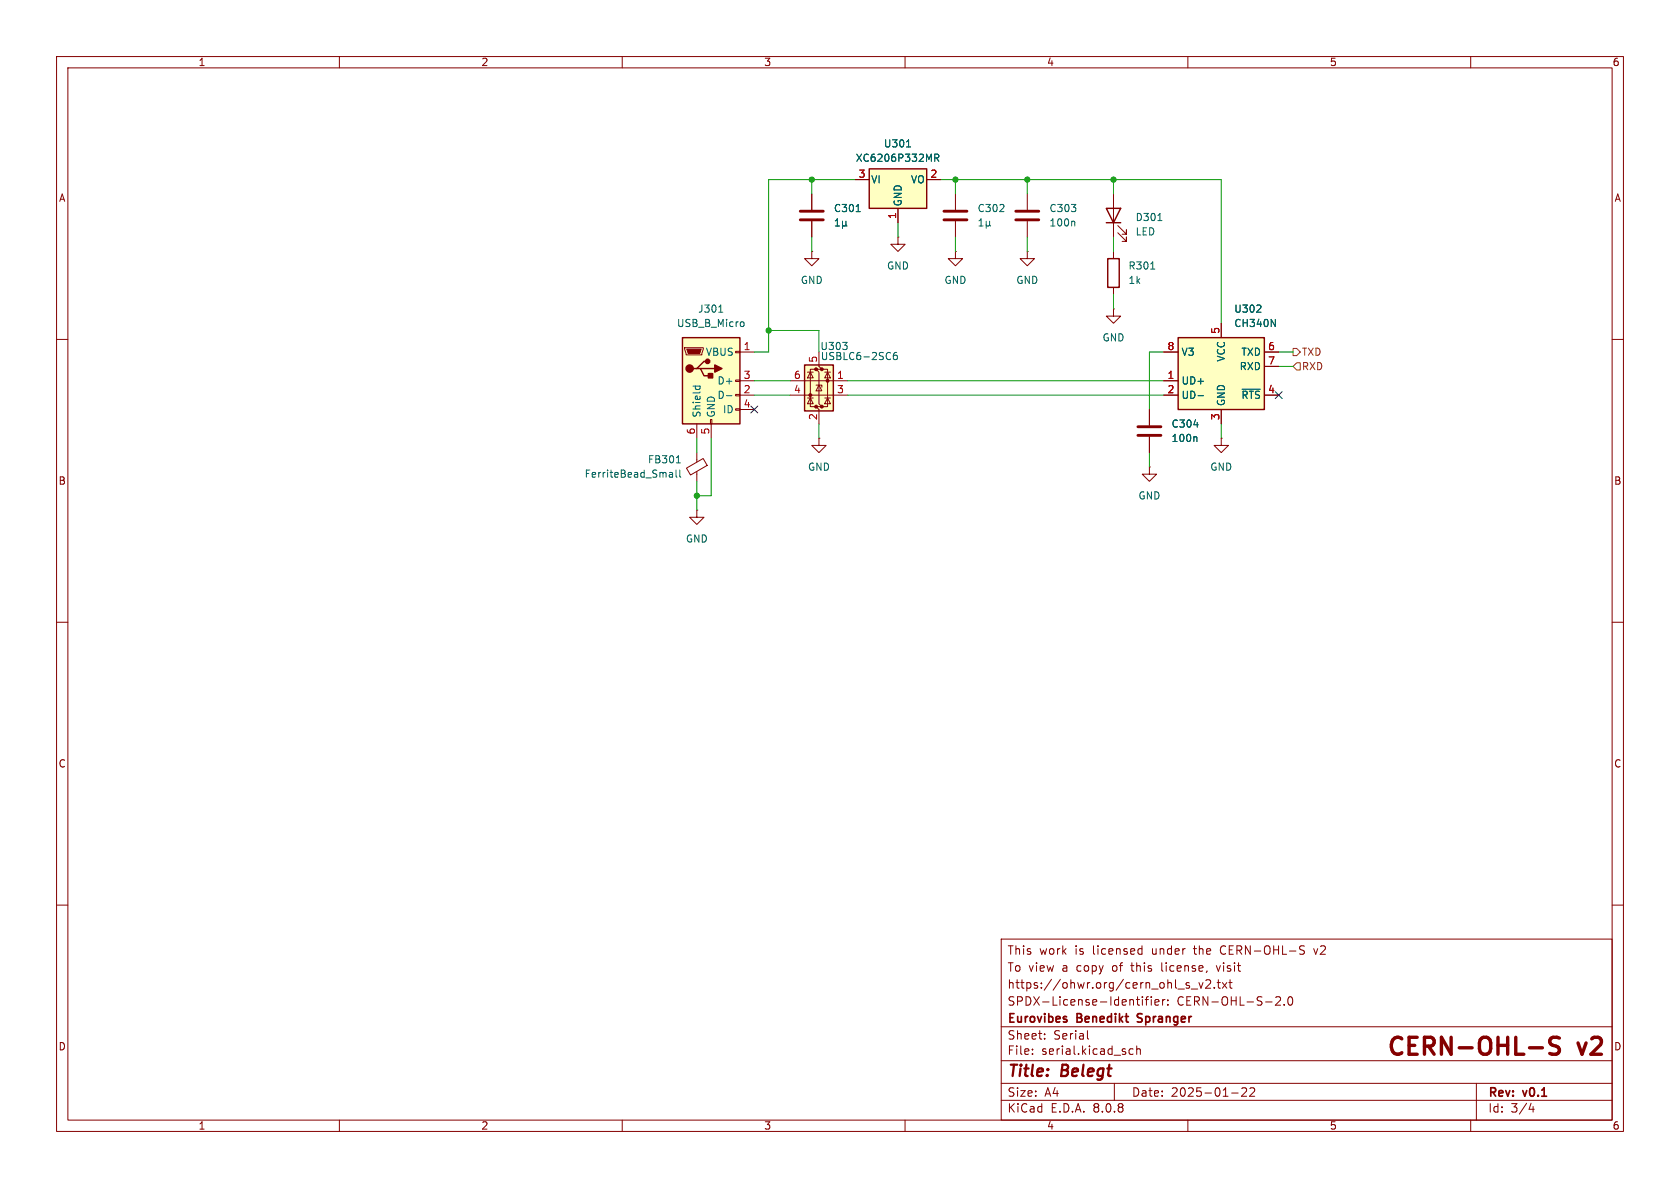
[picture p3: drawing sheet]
<svg xmlns="http://www.w3.org/2000/svg" width="297mm" height="210mm" viewBox="0 0 297 210" stroke-linecap="round" stroke-linejoin="round" font-family="sans-serif">
<g fill="none" stroke="#840000" stroke-width=".18">
<path d="M10 10h277v190h-277zM12 12h273v186h-273zM60 10v2M110 10v2M160 10v2M210 10v2M260 10v2M143.5 34.3v2.8M143.5 39.1v2.8M168.9 44.5v1.2h1.3l-1.3 1.3-1.3-1.3h1.3M168.9 44.5h.1M181.6 44.5v1.2h1.3l-1.3 1.3-1.3-1.3h1.3"/>
<path d="M181.6 44.5h.1M196.8 54.6v1.3h1.3l-1.3 1.3-1.2-1.3h1.2M196.8 54.6h.1M10 60h2M144.8 77.5v1.2h1.2l-1.2 1.3-1.3-1.3h1.3M144.8 77.5h.1M203.2 72.4v2.8M203.2 77.2v2.8M215.9 77.5v1.2h1.3l-1.3 1.3-1.3-1.3h1.3M215.9 77.5h.1M285 60h2M203.2 82.6v1.2h1.3l-1.3 1.3-1.3-1.3h1.3"/>
<path d="M203.2 82.6h.1M10 110h2M285 110h2M10 160h2M177 166h108v32h-108zM200.9 176.7h.6M201.3 177.7h.2M201.5 167.7l.4 .1M201.9 167.2v1.5M201.9 168.6l-.4 .1M202 176.2v.1M202 176.7v1"/>
<path d="M202.5 176.7h.5M203 176.2l-.3 .2v1.3M203.5 176.2v.1M203.5 176.7v1M204.2 177.2l.7-.1-.1-.3-.4-.1-.2 .2v.7h.6M205.5 176.7v1M206 176.7l-.3 .1-.2 .2M206.5 177.6v.1M206.5 176.8v.1M209.9 174.2l.3 .1 .1 .2-.2 .2h-.3M209.9 173.7l.3 .1M210.6 174.8h1.1"/>
<path d="M212 173.7l.3 1 .4-1M213.2 173.3l.5-.1 .3 .1v.3l-.9 1.1h.9M214.7 174.6v.1M215 170.7l.4 1M215.2 173.7h.5M215.4 173.2v1.3l.3 .2M216.1 173.7l.8 1M216.9 173.7l-.8 1M217.2 173.7h.6M217.5 173.2v1.3l.3 .2M225.5 176.3l.6-.1 .2 .1 .1 .3-.9 1.1h.9M227 177.6v.1"/>
<path d="M227.8 176.3l.2-.1a.81 .81 0 0 1 .6 .6 .81 .81 0 0 1-.3 .8l-.1 .1a.81 .81 0 0 1-.4-1.4zM229.9 167.8l.6 .3 .1 .3-.3 .3-.6-.1M229.9 167.3h.7M232.2 167.7l.4 1M285 160h2M60 198v2M110 198v2M160 198v2M177 194.5h108M177 191.5h108M177 187.5h108M177 181.5h108"/>
<path d="M182.5 186.3v.1M182.5 185.5v.1M184.7 183.6v.1M184.7 182.8v.1M192.2 182.2v1.3l.3 .2M197 191.5v3M200.3 185.5l-.4-.1-.3 .3v.4l.1 .2h.6M201 185.5l.2-.1 .3 .1 .1 .9M201 184.9v1.5M210 198v2M217.7 193.2h1.2M219.5 192.4l.6-.1 .2 .1 .1 .3-.9 1.1h.9"/>
<path d="M221 192.4l.5-.1 .2 .1 .1 .3-.9 1.1h.9M260 198v2M261 191.5v6.5M270.7 195l-.4 1.1h.9M271 195.6v1"/>
</g>
<path d="M201.1 179.3v.5M201.1 180.6l.2 .1" fill="none" stroke="#840000" stroke-width=".3"/>
<path d="M270.4 185.2h2.3M275.7 183.5l-.4-.1h-.8a.73 .73 0 0 0-.5 .7 .73 .73 0 0 0 .5 .7 1.1 1.1 0 0 1 1.2 .7 .77 .77 0 0 1-.6 .9h-.7l-.4-.2" fill="none" stroke="#840000" stroke-width=".6"/>
<path d="M141.5 38.9h4M141.5 37.3h4M201.2 77h4M201.2 75.4h4" fill="none" stroke="#840000" stroke-width=".51"/>
<path d="M147.7 39.9h.7M147.7 39l.3-.3v1.2M148.9 39.8l.2 .1h.3l.1-.1M148.9 39.1v1.3M149.5 39.8l.2 .1M149.5 39.1v.7M151.4 37.4h.7M211.1 75.1h.7M211.4 77.2l.2 .2v.6" fill="none" stroke="#006464" stroke-width=".18"/>
<path d="M142.2 64.5h5.1v8.1h-5.1z" fill="#ffffc2"/>
<g fill="#840000" stroke="#840000" stroke-width=".18">
<circle cx="146.3" cy="67.3" r=".25"/>
<circle cx="145.3" cy="71.9" r=".25"/>
<circle cx="145.3" cy="65.3" r=".25"/>
<circle cx="144.3" cy="71.9" r=".25"/>
<circle cx="144.3" cy="65.3" r=".25"/>
<circle cx="143.3" cy="69.8" r=".25"/>
</g>
<g fill="none" stroke="#840000" stroke-width=".18">
<path d="M196.8 34.3v7.6M197.6 39.9l1.5 1.5v-.8v.8h-.7M143.5 44.5v1.2h1.3l-1.3 1.3-1.3-1.3h1.3M143.5 44.5h.1M196.8 44.5v1.2M196.8 50.8v1.3M197.6 41.1l1.5 1.6v-.8v.8h-.7M139.7 69.9h10.2M139.7 67.3h10.2M142.7 70.4h1.1M142.7 65.8h1.1M143.3 70.4l.5 1h-1.1z"/>
<path d="M143.3 65.8l.5 1h-1.1zM144.3 68.1h1v.4M144.3 65.3h-1v6.6h1M144.8 68.1l.5 1h-1zM144.8 62.2v2.6l.5 .5h-1l.5 .5v5.6l.5 .5h-1l.5 .5v2.5M145.3 65.3h1v6.6h-1M145.8 70.4h1M145.8 65.8h1M146.3 65.8l.5 1h-1zM146.3 70.4l.5 1h-1z"/>
</g>
<path d="M195.6 36.8h2.5l-1.3 2.6zM195.6 39.4h2.5M195.8 45.7h2.1v5.1h-2.1zM142.2 64.5h5.1v8.1h-5.1z" fill="none" stroke="#840000" stroke-width=".25"/>
<path d="M204.7 39h.7M203.4 47.6h.8M149 60.5h.8l-.5 .5M149.7 61.1v.6M158.5 62.3l-.3 .1a.86 .86 0 0 0 0 1.2l.4-.1 .1-.5-.3-.2h-.2l-.3 .2" fill="none" stroke="#006464" stroke-width=".18"/>
<path d="M208.3 59.7h15.2v12.7h-15.2z" fill="#ffffc2"/>
<path d="M208.3 59.7h15.2v12.7h-15.2z" fill="none" stroke="#840000" stroke-width=".25"/>
<path d="M181.6 34.3v2.8M181.6 39.1v2.8M158.7 41.9v1.3h1.3l-1.3 1.3-1.2-1.3h1.2M158.7 41.9h.1M215.9 57.2v2.5M205.7 67.3h2.6M205.7 69.9h2.6M205.7 62.2h2.6M215.9 72.4v2.5M223.5 69.9h2.6M223.5 62.2h2.6M223.5 64.8h2.6" fill="none" stroke="#840000" stroke-width=".18"/>
<path d="M189.8 39.1l.2 .2v.6M222.1 55.2h.8M222.9 54v.5M224.7 56.5l.8 1.2v-1.2M211.8 69.9h1M219.6 68.8h3.2" fill="none" stroke="#006464" stroke-width=".18"/>
<path d="M179.6 38.9h4M179.6 37.3h4" fill="none" stroke="#840000" stroke-width=".51"/>
<path d="M120.6 59.7h10.2v15.2h-10.2z" fill="#ffffc2"/>
<path d="M120.6 59.7h10.2v15.2h-10.2zM123.2 65.2h.6l.7 1.2h1.2M123.8 65.2h2.6M125.1 63.9h-.6l-1.3 1.3h-.6" fill="none" stroke="#840000" stroke-width=".25"/>
<g fill="#840000" stroke="#840000" stroke-width=".25">
<path d="M126.4 64.5l1.2 .7-1.2 .6z"/>
<path d="M125.2 66h.8v.8h-.8z"/>
<circle cx="121.9" cy="65.2" r=".63"/>
<circle cx="125.1" cy="63.9" r=".38"/>
</g>
<path d="M121 61.5h3.3v.2l-.2 1h-2.8zM123.2 74.9v2.6M125.6 74.2h.3v.7h-.3zM125.7 74.9v2.6M130 72.3h.8v.2h-.8zM130 69.7h.8v.3h-.8zM130 67.2h.8v.2h-.8zM130 62.1h.8v.3h-.8zM130.8 62.2h2.5M130.8 69.9h2.5M130.8 67.3h2.5M130.8 72.4h2.5" fill="none" stroke="#840000" stroke-width=".18"/>
<path d="M121.4 61.7h2.6l-.3 .8h-2z" fill="#840000" stroke="#840000" stroke-width=".18"/>
<path d="M127.1 55.2h.7M131.1 56.9h.3l.1 .2v.5l-.4 .1M122.5 68.3h1.3M123 68.3l-.1 .3M123.7 68.3l.1 .3M128.4 69.9h1" fill="none" stroke="#006464" stroke-width=".18"/>
<path d="M153.7 29.8h10.1v7h-10.1z" fill="#ffffc2"/>
<path d="M153.7 29.8h10.1v7h-10.1z" fill="none" stroke="#840000" stroke-width=".25"/>
<g fill="none" stroke="#840000" stroke-width=".18">
<path d="M143.5 34.3v2.8M143.5 39.1v2.8M151.1 31.8h2.6M158.7 36.8v2.6M163.8 31.8h2.6M168.9 34.3v2.8M168.9 39.1v2.8M215.9 57.2v2.5M203.2 72.4v2.8M203.2 77.2v2.8M205.7 67.3h2.6M205.7 69.9h2.6"/>
<path d="M205.7 62.2h2.6M215.9 72.4v2.5M223.5 69.9h2.6M223.5 62.2h2.6M223.5 64.8h2.6M121.4 82.8l2.9-1.7 .7 1.2-2.9 1.7zM123.2 90.2v1.2h1.3l-1.3 1.3-1.3-1.3h1.3M123.2 90.2h.1M123.2 80v1.7M123.2 83.3v1.8"/>
</g>
<g fill="none" stroke="#006464" stroke-width=".18">
<path d="M147.7 39.9h.7M147.7 39l.3-.3v1.2M148.9 39.8l.2 .1h.3l.1-.1M148.9 39.1v1.3M149.5 39.8l.2 .1M149.5 39.1v.7M151.4 37.4h.7M160.3 26h.7M165.3 27.9h.6l.1-.2-.1-.3-.6-.2v1.3M165.6 27.9l.4 .6M173.1 39.9h.7M173.1 39l.3-.3v1.2"/>
<path d="M174.3 39.8l.2 .1h.3l.1-.1M174.3 39.1v1.3M174.9 39.8l.2 .1M174.9 39.1v.7M222.1 55.2h.8M222.9 54v.5M224.7 56.5l.8 1.2v-1.2M211.1 75.1h.7M211.4 77.2l.2 .2v.6M211.8 69.9h1M219.6 68.8h3.2M118.4 83.6h.4l.1 .8"/>
<path d="M118.4 84.3h.5M118.9 83.8l-.5 .1M119.5 83.1v1.1l.2 .2M119.6 81.8h.7M119.8 80.7l.1-.1v1.2M120.2 83.1v1.1l.2 .2"/>
</g>
<path d="M166.9 38.9h4M166.9 37.3h4" fill="none" stroke="#840000" stroke-width=".51"/>
<path d="M228.6 61.6h.6l.7 .6-.7 .7h-.6zM229.2 64.1h.7v1.3h-.7l-.6-.6z" fill="none" stroke="#725600" stroke-width=".18"/>
<g fill="none" stroke="#009600" stroke-width=".18">
<path d="M143.5 31.8v2.5M151.1 31.8h-15.2v30.4h-2.6M158.7 39.4v2.5M166.4 31.8h49.5v25.4M168.9 31.8v2.5M181.6 31.8v2.5M196.8 31.8v2.5M135.9 58.4h8.9v3.8M143.5 41.9v2.6M168.9 41.9v2.6M181.6 41.9v2.6M196.8 41.9v2.6"/>
<path d="M196.8 52.1v2.5M123.2 77.5v2.5M125.7 77.5v10.1h-2.5M133.3 67.3h6.4M133.3 69.9h6.4M144.8 74.9v2.6M149.9 67.3h55.8M149.9 69.9h55.8M205.7 62.2h-2.5v10.2M215.9 74.9v2.6M226.1 62.2h2.5M226.1 64.8h2.5"/>
<path d="M123.2 85.1v5.1M203.2 80v2.6"/>
</g>
<path d="M132.7 71.8l1.3 1.2M134 71.8l-1.3 1.2M225.5 69.2l1.2 1.3M226.7 69.2l-1.2 1.3" fill="none" stroke="#000084" stroke-width=".18"/>
<g fill="#009600" stroke="#009600" stroke-width=".18">
<circle cx="135.9" cy="58.4" r=".46"/>
<circle cx="123.2" cy="87.6" r=".46"/>
<circle cx="143.5" cy="31.8" r=".46"/>
<circle cx="168.9" cy="31.8" r=".46"/>
<circle cx="196.8" cy="31.8" r=".46"/>
<circle cx="181.6" cy="31.8" r=".46"/>
</g>
<g font-size="4.2" fill="#840000">
<text x="245" y="187.4">CERN-OHL-S</text>
<text x="279.3" y="187.4">v2</text>
</g>
<g font-size="2.8" fill="#840000">
<text x="178" y="190.9">Title:</text>
<text x="187.7" y="190.9">Belegt</text>
</g>
<g font-size="2.1" fill="#840000">
<text x="178" y="172">To view</text>
<text x="178" y="169">This</text>
<text x="183.7" y="169">work</text>
<text x="187.8" y="172">a</text>
<text x="190.1" y="169">is</text>
<text x="190.5" y="172">copy</text>
<text x="193.3" y="169">licensed</text>
<text x="196.9" y="172">of</text>
<text x="200.4" y="172">this</text>
<text x="203.9" y="169">under</text>
<text x="205.9" y="172">license,</text>
<text x="211.5" y="169">the</text>
<text x="215.8" y="172">visit</text>
<text x="216.3" y="169">CERN-OHL-S</text>
<text x="233" y="169">v2</text>
<text x="178" y="178">SPDX-License-Identifier:</text>
<text x="178" y="175">https://ohwr.org/cern_ohl_s_v2.txt</text>
<text x="208" y="178">CERN-OHL-S-2.0</text>
<text x="178" y="184">Sheet:</text>
<text x="178" y="181.2">Eurovibes</text>
<text x="186.2" y="184">Serial</text>
<text x="190.5" y="181.2">Benedikt</text>
<text x="201.8" y="181.2">Spranger</text>
<text x="178" y="186.7">File:</text>
<text x="184.1" y="186.7">serial.kicad_sch</text>
<text x="178" y="196.9">KiCad</text>
<text x="178" y="194.1">Size:</text>
<text x="184.7" y="194.1">A4</text>
<text x="185.7" y="196.9">E.D.A.</text>
<text x="193.3" y="196.9">8.0.8</text>
<text x="200" y="194.1">Date:</text>
<text x="207" y="194.1">2025-01-22</text>
<text x="263" y="194.3">Rev:</text>
<text x="263" y="196.9">Id:</text>
<text x="267.1" y="196.9">3/4</text>
<text x="269.4" y="194.3">v0.1</text>
</g>
<g font-size="1.8" fill="#840000">
<text x="35" y="11.9">1</text>
<text x="85" y="11.9">2</text>
<text x="135" y="11.9">3</text>
<text x="185" y="11.9">4</text>
<text x="235" y="11.9">5</text>
<text x="285" y="11.9">6</text>
<text x="10.3" y="35.9">A</text>
<text x="285.3" y="35.9">A</text>
<text x="10.3" y="85.9">B</text>
<text x="285.3" y="85.9">B</text>
<text x="10.3" y="135.9">C</text>
<text x="285.3" y="135.9">C</text>
<text x="10.3" y="185.9">D</text>
<text x="285.3" y="185.9">D</text>
<text x="35" y="199.9">1</text>
<text x="85" y="199.9">2</text>
<text x="135" y="199.9">3</text>
<text x="185" y="199.9">4</text>
<text x="235" y="199.9">5</text>
<text x="285" y="199.9">6</text>
</g>
<g font-size="1.8" fill="#006464">
<text x="151.2" y="28.8">XC6206P332MR</text>
<text x="156.2" y="26.3">U301</text>
<text x="153.9" y="32.6">VI</text>
<text x="161" y="32.6">VO</text>
<text x="147.3" y="37.7">C301</text>
<text x="159.6" y="36.6" transform="rotate(-90 159.6 36.6)">GND</text>
<text x="172.7" y="37.7">C302</text>
<text x="185.4" y="37.7">C303</text>
<text x="185.4" y="40.2">100n</text>
<text x="200.7" y="39.3">D301</text>
<text x="200.7" y="41.8">LED</text>
<text x="156.7" y="47.9">GND</text>
<text x="199.4" y="47.9">R301</text>
<text x="141.5" y="50.4">GND</text>
<text x="166.9" y="50.4">GND</text>
<text x="179.6" y="50.4">GND</text>
<text x="199.4" y="50.4">1k</text>
<text x="119.6" y="58">USB_B_Micro</text>
<text x="123.3" y="55.5">J301</text>
<text x="218.1" y="58">CH340N</text>
<text x="218.1" y="55.5">U302</text>
<text x="124.7" y="63.1">VBUS</text>
<text x="144.9" y="62.1">U303</text>
<text x="145" y="63.9">USBLC6-2SC6</text>
<text x="194.8" y="60.6">GND</text>
<text x="208.8" y="63.1">V3</text>
<text x="216.8" y="64" transform="rotate(-90 216.8 64)">VCC</text>
<text x="219.1" y="65.6">RXD</text>
<text x="219.4" y="63.1">TXD</text>
<text x="126.7" y="70.7">D-</text>
<text x="126.7" y="68.2">D+</text>
<text x="208.8" y="68.2">UD+</text>
<text x="208.8" y="70.7">UD-</text>
<text x="216.8" y="71.9" transform="rotate(-90 216.8 71.9)">GND</text>
<text x="219.4" y="70.7">~{RTS}</text>
<text x="124.1" y="73.9" transform="rotate(-90 124.1 73.9)">Shield</text>
<text x="126.6" y="73.9" transform="rotate(-90 126.6 73.9)">GND</text>
<text x="127.7" y="73.3">ID</text>
<text x="207" y="75.8">C304</text>
<text x="114.5" y="82.1">FB301</text>
<text x="142.7" y="83.4">GND</text>
<text x="207" y="78.3">100n</text>
<text x="213.9" y="83.4">GND</text>
<text x="103.3" y="84.6">FerriteBead_Small</text>
<text x="201.2" y="88.5">GND</text>
<text x="121.2" y="96.1">GND</text>
</g>
<g font-size="1.8" fill="#a90000">
<text x="151.7" y="31.5">3</text>
<text x="164.4" y="31.5">2</text>
<text x="158.5" y="38.8" transform="rotate(-90 158.5 38.8)">1</text>
<text x="215.6" y="59.1" transform="rotate(-90 215.6 59.1)">5</text>
<text x="131.4" y="62">1</text>
<text x="144.5" y="64.2" transform="rotate(-90 144.5 64.2)">5</text>
<text x="206.3" y="62">8</text>
<text x="224.1" y="62">6</text>
<text x="224.1" y="64.5">7</text>
<text x="131.4" y="69.6">2</text>
<text x="131.4" y="67.1">3</text>
<text x="140.3" y="69.6">4</text>
<text x="140.3" y="67.1">6</text>
<text x="147.9" y="67.1">1</text>
<text x="147.9" y="69.6">3</text>
<text x="206.3" y="67.1">1</text>
<text x="206.3" y="69.6">2</text>
<text x="224.1" y="69.6">4</text>
<text x="122.9" y="76.9" transform="rotate(-90 122.9 76.9)">6</text>
<text x="125.5" y="76.9" transform="rotate(-90 125.5 76.9)">5</text>
<text x="131.4" y="72.1">4</text>
<text x="144.5" y="74.4" transform="rotate(-90 144.5 74.4)">2</text>
<text x="215.6" y="74.4" transform="rotate(-90 215.6 74.4)">3</text>
</g>
<g font-size="1.8" fill="#725600">
<text x="230.1" y="63.1">TXD</text>
<text x="230.1" y="65.6">RXD</text>
</g>
</svg>
